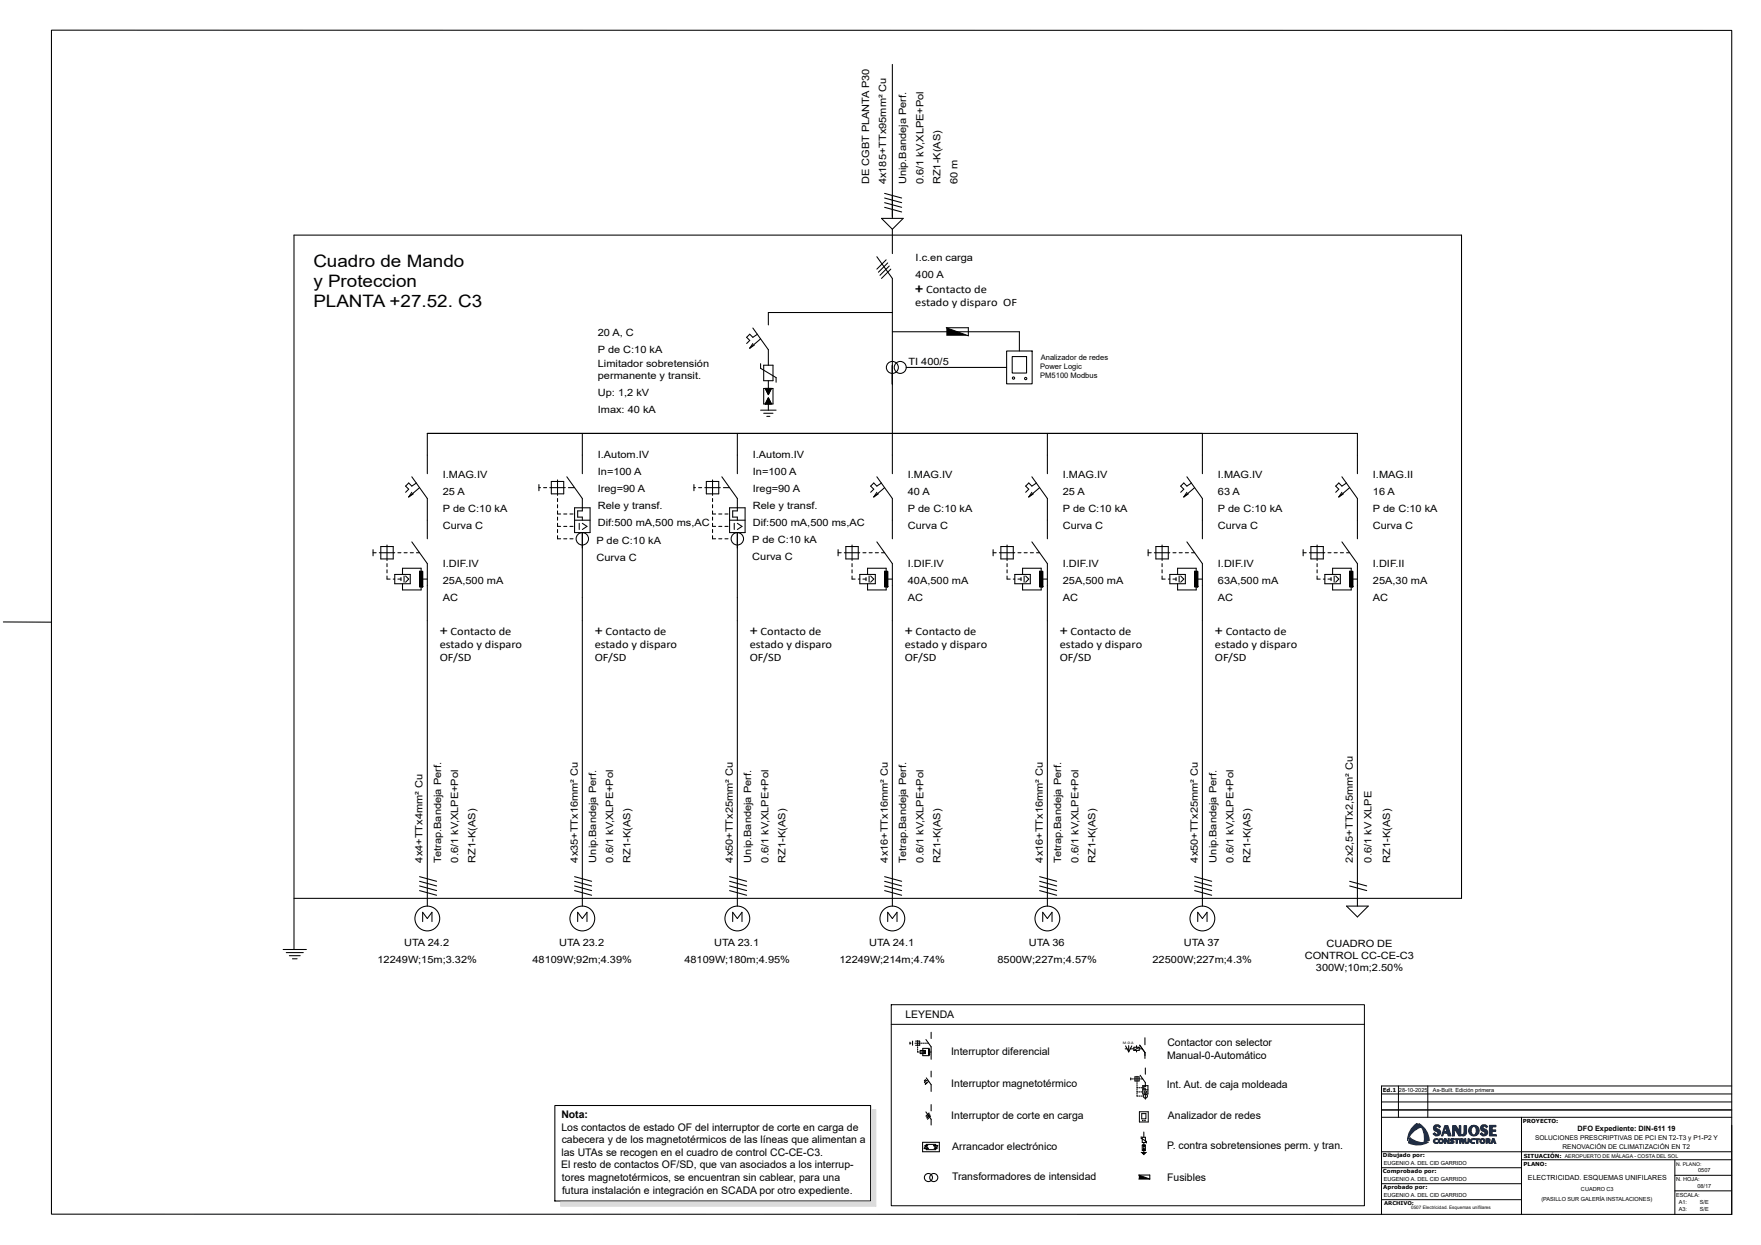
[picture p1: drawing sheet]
<svg xmlns="http://www.w3.org/2000/svg" width="420mm" height="297mm" viewBox="0 0 420 297" stroke-linecap="round" stroke-linejoin="round" font-family="sans-serif">
<!-- layer: LINEAS -->
<g fill="none" stroke="#000" stroke-width=".25">
<path d="M212.8 15.4v36.7M211 48.3l4 1.2M211 47.2l4 1.1M211 49.5l4 1.1M211 46.1l4 1.1M212.8 54.7v5.8M212.8 66.4v46.6M212.8 74.6h-29.5v2.9M225.7 78.2h5.2v1.9zM216.1 87.7h24M101.9 113v-9.6h221.8v9.6M101.9 118.9v9.6"/>
<path d="M138.9 103.4v9.6M175.9 103.4v9.6M212.8 118.9v9.6M249.8 103.4v9.6M249.8 118.9v9.6M286.8 103.4v9.6M286.8 118.9v9.6M323.7 118.9v9.6M101.9 134.4v81.8M138.9 127.1v89.1M175.9 127.1v89.1M212.8 134.4v81.8"/>
<path d="M249.8 134.4v81.8M286.8 134.4v81.8M323.7 134.4v81.8M100.1 211.3l4 1.2M100.1 210.2l4 1.1M100.1 212.5l4 1.1M100.1 209.1l4 1.1M137 211.3l4.1 1.2M137 210.2l4.1 1.1M137 212.5l4.1 1.1M137 209.1l4.1 1.1M174 211.3l4.1 1.2"/>
<path d="M174 210.2l4.1 1.1M174 212.5l4.1 1.1M174 209.1l4.1 1.1M211 211.3l4 1.2M211 210.2l4 1.1M211 212.5l4 1.1M211 209.1l4 1.1M248 211.3l4 1.2M248 210.2l4 1.1M248 212.5l4 1.1M248 209.1l4 1.1M284.9 211.3l4.1 1.2"/>
<path d="M284.9 210.2l4.1 1.1M284.9 212.5l4.1 1.1M284.9 209.1l4.1 1.1M321.2 216.2h5.1l-2.6 2.5zM321.9 211.3l4.1 1.2M321.9 210.2l4.1 1.1"/>
<circle cx="212.8" cy="87.7" r="1.43"/>
<circle cx="214.7" cy="87.7" r="1.43"/>
</g>
<!-- layer: SIMBOLOS -->
<g fill="none" stroke="#000" stroke-width=".25">
<path d="M210.2 52.1h5.2l-2.6 2.6zM179.6 78.3l3.7 5.1v3.7M180.7 79.7l-1.1 .8-.8-.8-.7 .8 .7 .7-.7 .7M209.1 61.2l3.7 5.2M211.3 62l-2.2 2.2M211.7 62.7l-2.2 2.2M212.1 63.5l-2.2 2.2M212.5 64.2l-2.3 2.2M179.6 81.9l-.8 1.2M179.9 82.3l-1.1 .8M181.4 80.8l-2.6 2.3M181.4 86.8v1.1l3.7 2.2v1.1"/>
<path d="M181.4 97.8h3.7M182.1 87.1h2.3v3.7h-2.3zM182.1 92.7h2.3v3.7h-2.3zM182.1 98.6h2.3M182.5 92.7h1.5l-.7 1.4zM182.9 99.3h.7M183.3 94.9l.7 1.5h-1.5zM183.3 90.8v1.9M183.3 96.4v1.4M98.2 117.4l-.7 1.2M98.2 113.7l3.7 5.2M98.6 117.8l-1.1 .8"/>
<path d="M99.3 115.2l-1.1 .8-.7-.8-.8 .8 .8 .7-.8 .7M100.1 116.3l-2.6 2.3M128.5 116.3h.4M128.5 115.6v1.5M129.6 116.3h.8M131.1 116.3h3.7M131.5 114.9h2.9v2.9h-2.9zM133 114.5v3.7M133 118.9v.8M135.2 113.7l3.7 5.2v3h-1.1v1.5h1.1v.7M135.6 116.3h1.4M165.5 116.3h.4"/>
<path d="M165.5 115.6v1.5M166.6 116.3h.8M168.1 116.3h3.7M168.5 114.9h2.9v2.9h-2.9zM169.9 114.5v3.7M169.9 118.9v.8M172.2 113.7l3.7 5.2v3h-1.2v1.5h1.2v.7M172.5 116.3h1.5M209.1 117.4l-.7 1.2M209.1 113.7l3.7 5.2M209.5 117.8l-1.1 .8M210.2 115.2l-1.1 .8-.7-.8-.7 .8 .7 .7-.7 .7"/>
<path d="M211 116.3l-2.6 2.3M246.1 117.4l-.7 1.2M246.1 113.7l3.7 5.2M246.5 117.8l-1.1 .8M247.2 115.2l-1.1 .8-.7-.8-.8 .8 .8 .7-.8 .7M248 116.3l-2.6 2.3M283.1 117.4l-.8 1.2M283.1 113.7l3.7 5.2M283.4 117.8l-1.1 .8M284.2 115.2l-1.1 .8-.8-.8-.7 .8 .7 .7-.7 .7M284.9 116.3l-2.6 2.3M320 117.4l-.7 1.2"/>
<path d="M320 113.7l3.7 5.2M320.4 117.8l-1.1 .8M321.2 115.2l-1.2 .8-.7-.8-.7 .8 .7 .7-.7 .7M321.9 116.3l-2.6 2.3M89 131.9h.7M89 131.1v1.5M90.5 131.9h3.6M90.8 130.4h3v2.9h-3zM92.3 130v3.7M92.3 134.4v.8M92.3 135.9v.8M92.3 137.4v.7h.7"/>
<path d="M93.8 138.1h.3M94.1 137h3.7v2.3h-3.7zM94.9 131.9h.7M94.9 138.1h.7M95.6 137.8v.7M96 139.3v1.4h4.4v-.7M96.4 131.9h.7M96.4 137.4v1.5M96.7 137.4l.8 .7-.8 .8M97.8 131.9h.8M98.2 129.3l3.7 5.1M99.3 131.9h.8"/>
<path d="M100.1 136.3h.7v3.7zM100.1 136.3l.7 3.7h-.7zM100.4 136.3v-.7h-4.4v1.4M100.8 138.1h1.1M133 120.4v.7M133 121.9v.7h.7M133 123.4v.7M133 124.8v.8h.7M133 126.3v.8M133 127.8v.7h.7M134.4 125.6h.8M134.4 122.6h.8"/>
<path d="M134.4 128.5h.8M135.9 125.6h.8M135.9 122.6h.8M135.9 128.5h.8M137 121.1h3.7v6h-3.7zM137 124.1h3.7M138.1 124.8v1.5M138.9 124.8l1.1 .8-1.1 .7M169.9 124.8v.8h.8M169.9 121.9v.7h.8M169.9 127.8v.7h.8M169.9 120.4v.7"/>
<path d="M169.9 123.4v.7M169.9 126.3v.8M171.4 125.6h.8M171.4 122.6h.8M171.4 128.5h.8M172.9 125.6h.7M172.9 122.6h.7M172.9 128.5h.7M174 121.1h3.7v6h-3.7zM174 124.1h3.7M175.1 124.8v1.5M175.9 124.8l1.1 .8-1.1 .7"/>
<path d="M199.9 131.9h.7M199.9 131.1v1.5M201.4 131.9h3.7M201.7 130.4h3v2.9h-3zM203.2 137.4v.7h.8M203.2 130v3.7M203.2 134.4v.8M203.2 135.9v.8M204.7 138.1h.4M205.1 137h3.7v2.3h-3.7zM205.8 131.9h.7M205.8 138.1h.7"/>
<path d="M206.5 137.8v.7M206.9 139.3v1.4h4.4v-.7M207.3 131.9h.7M207.3 137.4v1.5M207.7 137.4l.7 .7-.7 .8M208.8 131.9h.7M209.1 129.3l3.7 5.1M210.2 131.9h.8M211 136.3h.7v3.7zM211 136.3l.7 3.7h-.7zM211.3 136.3v-.7h-4.4v1.4M211.7 138.1h1.1"/>
<path d="M236.9 131.9h.7M236.9 131.1v1.5M238.3 131.9h3.7M238.7 130.4h3v2.9h-3zM240.2 137.4v.7h.7M240.2 130v3.7M240.2 134.4v.8M240.2 135.9v.8M241.7 138.1h.3M242 137h3.7v2.3h-3.7zM242.8 131.9h.7M242.8 138.1h.7"/>
<path d="M243.5 137.8v.7M243.9 139.3v1.4h4.4v-.7M244.3 131.9h.7M244.3 137.4v1.5M244.6 137.4l.8 .7-.8 .8M245.7 131.9h.8M246.1 129.3l3.7 5.1M247.2 131.9h.8M248 136.3h.7v3.7zM248 136.3l.7 3.7h-.7zM248.3 136.3v-.7h-4.4v1.4M248.7 138.1h1.1"/>
<path d="M273.8 131.9h.8M273.8 131.1v1.5M275.3 131.9h3.7M275.7 130.4h2.9v2.9h-2.9zM277.2 137.4v.7h.7M277.2 130v3.7M277.2 134.4v.8M277.2 135.9v.8M278.6 138.1h.4M279 137h3.7v2.3h-3.7zM279.7 131.9h.8M279.7 138.1h.8"/>
<path d="M280.5 137.8v.7M280.9 139.3v1.4h4.4v-.7M281.2 131.9h.8M281.2 137.4v1.5M281.6 137.4l.7 .7-.7 .8M282.7 131.9h.7M283.1 129.3l3.7 5.1M284.2 131.9h.7M284.9 136.3h.8v3.7zM284.9 136.3l.8 3.7h-.8zM285.3 136.3v-.7h-4.4v1.4M285.7 138.1h1.1"/>
<path d="M310.8 131.9h.7M310.8 131.1v1.5M312.3 131.9h3.7M312.7 130.4h2.9v2.9h-2.9zM314.1 137.4v.7h.8M314.1 130v3.7M314.1 134.4v.8M314.1 135.9v.8M315.6 138.1h.4M316 137h3.7v2.3h-3.7zM316.7 131.9h.8M316.7 138.1h.8"/>
<path d="M317.5 137.8v.7M317.8 139.3v1.4h4.5v-.7M318.2 131.9h.7M318.2 137.4v1.5M318.6 137.4l.7 .7-.7 .8M319.7 131.9h.7M320 129.3l3.7 5.1M321.2 131.9h.7M321.9 136.3h.7v3.7zM321.9 136.3l.7 3.7h-.7zM322.3 136.3v-.7h-4.5v1.4M322.6 138.1h1.1"/>
<path d="M100.8 219.9v-2.3l1.1 1.5 1.1-1.5v2.3M137.8 219.9v-2.3l1.1 1.5 1.1-1.5v2.3M174.7 219.9v-2.3l1.2 1.5 1.1-1.5v2.3M211.7 219.9v-2.3l1.1 1.5 1.1-1.5v2.3M248.7 219.9v-2.3l1.1 1.5 1.1-1.5v2.3M285.7 219.9v-2.3l1.1 1.5 1.1-1.5v2.3"/>
<circle cx="138.9" cy="128.5" r="1.48"/>
<circle cx="175.9" cy="128.5" r="1.48"/>
<circle cx="101.9" cy="219.1" r="2.96"/>
<circle cx="138.9" cy="219.1" r="2.96"/>
<circle cx="175.9" cy="219.1" r="2.96"/>
<circle cx="212.8" cy="219.1" r="2.96"/>
<circle cx="249.8" cy="219.1" r="2.96"/>
<circle cx="286.8" cy="219.1" r="2.96"/>
</g>
<path d="M182.5 92.7h1.5l-.7 1.4zM183.3 94.9l.7 1.5h-1.5zM100.1 136.3h.7v3.7zM100.1 136.3l.7 3.7h-.7zM211 136.3h.7v3.7zM211 136.3l.7 3.7h-.7zM248 136.3h.7v3.7zM248 136.3l.7 3.7h-.7zM284.9 136.3h.8v3.7zM284.9 136.3l.8 3.7h-.8zM321.9 136.3h.7v3.7zM321.9 136.3l.7 3.7h-.7z" fill="none" stroke="#000" stroke-width=".24"/>
<path d="M182.5 92.7h1.5l-.7 1.4zM183.3 94.9l.7 1.5h-1.5zM100.1 136.3h.7v3.7zM100.1 136.3l.7 3.7h-.7zM211 136.3h.7v3.7zM211 136.3l.7 3.7h-.7zM248 136.3h.7v3.7zM248 136.3l.7 3.7h-.7zM284.9 136.3h.8v3.7zM284.9 136.3l.8 3.7h-.8zM321.9 136.3h.7v3.7zM321.9 136.3l.7 3.7h-.7z" fill="#000"/>
<!-- layer: RECUADRO -->
<path d="M70.1 214.3h278.5v-158.2h-278.5v170.4M67.5 226.5h5.6M68.3 227.2h4M69 228h2.6M69.7 228.7h1.2" fill="none" stroke="#000" stroke-width=".25"/>
<!-- layer: 0 -->
<g fill="none" stroke="#000" stroke-width=".25">
<path d="M212.8 79.1h30.3v4.6M240.1 83.7h6.1v7.9h-6.1zM241.4 85.1h3.4v3.9h-3.4z"/>
<circle cx="241.7" cy="90.2" r=".27"/>
<circle cx="244.6" cy="90.3" r=".27"/>
</g>
<!-- layer: LINEAS -->
<path d="M225.7 78.2l5.2 1.9h-5.2z" fill="#000"/>
<!-- layer: Cajetin -->
<path d="M12.3 7.2l400.7 .1v282.4l-400.7-.1z" fill="none" stroke="#000" stroke-width=".25"/>
<g fill="none" stroke="#000" stroke-width=".24">
<path d="M333.5 259.1v7.4M340.5 259.1v7.4M413 259.1h-83.5v30.6M329.5 274.8h83.5M329.5 264.8h83.5M329.5 262.9h83.5M329.5 278.6h33.4M329.5 266.5h83.5M362.9 276.7h50.1M362.9 266.5v23.2M399.5 276.7v13M413 268.4v21.3"/>
<path d="M329.5 286.2h33.4M399.5 280.4h13.5M399.5 284.1h13.5"/>
</g>
<path d="M337.2 268.6a5 5 0 0 0-1.5 3.5 5.2 5.2 0 0 1 3.1-3.2l-.3-.5a.6 .6 0 0 0-.6-.3 .6 .6 0 0 0-.5 .3zM338.5 268.1a5.2 5.2 0 0 1 1.2 4.2h.5a.6 .6 0 0 0 .6-.3 .6 .6 0 0 0 0-.7 5 5 0 0 0-2.3-3.2zM336.3 271.4l-.2 .5a.6 .6 0 0 0-.1 .7 .6 .6 0 0 0 .6 .3 5 5 0 0 0 4-.4 5.2 5.2 0 0 1-4.3-1.1z" fill-rule="evenodd" fill="#082f6d"/>
<path d="M336.3 271.4l1.7 1 1.3 .2 1.3-.1a5 5 0 0 1-4.6 .1zM337.4 268.4l.5-.4 .9 .9-1.2 .6-.9 .9-1 1.7a5 5 0 0 1 1.7-3.7zM338.5 268.1a5 5 0 0 1 2.4 3.9l-1.2 .3-.1-1.9-.4-1.2z" fill="none" stroke="#082f6d" stroke-width=".25"/>
<path d="M342.1 268.5a1.01 1.01 0 0 1 1.5 .3l-.3 .2a.38 .38 0 0 0-.5-.4 .38 .38 0 0 0-.2 .6 1.06 1.06 0 0 1 1 1.2 .98 .98 0 0 1-.9 .6 .98 .98 0 0 1-.9-.5l.4-.3a.4 .4 0 0 0 .4 .4 .4 .4 0 0 0 .3-.4v-.1a1.1 1.1 0 0 1-1-1.2z" fill-rule="evenodd" fill="#082f6d"/>
<path d="M342.2 268.5l.8-.2 .6 .5-.3 .2-.3-.3h-.4a.51 .51 0 0 0 .1 .6 .51 .51 0 0 0 .5 .2 .89 .89 0 0 1 0 1.4 .89 .89 0 0 1-1.4-.4l.4-.3 .2 .3h.5a.69 .69 0 0 0-.8-.8l-.2-.6z" fill="none" stroke="#082f6d" stroke-width=".25"/>
<path d="M344.6 269.1l.4 .8h-.6zM344.6 268.5l-.8 2.5h.3l.2-.7h.9l.2 .7h.7l-.8-2.5z" fill-rule="evenodd" fill="#082f6d"/>
<path d="M344.6 268.5h.7l.8 2.5h-.7l-.2-.7h-.9l-.2 .7h-.3zM344.6 269.1l.4 .8h-.6z" fill="none" stroke="#082f6d" stroke-width=".25"/>
<path d="M346.4 268.5h.8l.9 1.3-.1-1.3h.4v2.5h-.4l-1.2-1.8 .1 1.8h-.5z" fill-rule="evenodd" fill="#082f6d"/>
<path d="M346.4 268.5h.8l.9 1.3-.1-1.3h.4v2.5h-.4l-1.2-1.8 .1 1.8h-.5z" fill="none" stroke="#082f6d" stroke-width=".25"/>
<path d="M353.3 268.5a1.01 1.01 0 0 1 1.5 .3l-.3 .2a.38 .38 0 0 0-.4-.4 .38 .38 0 0 0-.3 .6 1.06 1.06 0 0 1 1 1.2 .98 .98 0 0 1-.9 .6 .98 .98 0 0 1-.9-.5l.4-.3a.4 .4 0 0 0 .4 .4 .4 .4 0 0 0 .4-.4l-.1-.1a1.1 1.1 0 0 1-1-1.2z" fill-rule="evenodd" fill="#082f6d"/>
<path d="M353.4 268.5l.8-.2 .6 .5-.3 .2-.3-.3h-.4a.51 .51 0 0 0 .1 .6 .51 .51 0 0 0 .5 .2 .89 .89 0 0 1 0 1.4 .89 .89 0 0 1-1.4-.4l.4-.3 .3 .3h.4a.69 .69 0 0 0-.7-.8l-.3-.6z" fill="none" stroke="#082f6d" stroke-width=".25"/>
<path d="M355.2 268.5h1.6v.3h-.9v.7h.8v.4h-.8v.7h1v.4h-1.7z" fill-rule="evenodd" fill="#082f6d"/>
<path d="M355.2 268.5h1.6v.3h-.9v.7h.8v.4h-.8v.7h1v.4h-1.7z" fill="none" stroke="#082f6d" stroke-width=".25"/>
<path d="M350.3 269.7a1.27 1.27 0 0 1 2.5 0 1.27 1.27 0 0 1-2.5 0zM351.2 268.8a1.09 1.09 0 0 0 .5 1.9 1.18 1.18 0 0 0-.3-2z" fill-rule="evenodd" fill="#082f6d"/>
<g fill="none" stroke="#082f6d" stroke-width=".25">
<path d="M351.2 268.8l.1-.1a1 1 0 0 1 .6 1.7 .58 .58 0 0 1-.7 .3 .58 .58 0 0 1-.3-.7v-.6z"/>
<circle cx="351.5" cy="269.7" r="1.27"/>
</g>
<path d="M352.9 272.2a.65 .65 0 0 0 1.3 0 .65 .65 0 0 0-1.3 0zM353.2 272.2a.4 .4 0 0 0 .8 0 .4 .4 0 0 0-.8 0zM351.8 271.6v.3h.4v.9h.3v-.9h.4v-.3zM350.8 271.8l.6-.2 .3 .1-.1 .2a.43 .43 0 0 0-.5 0 .43 .43 0 0 0 0 .6 .43 .43 0 0 0 .5 0l.1 .2a.64 .64 0 0 1-.8 0 .64 .64 0 0 1-.1-.9zM349.3 271.6h.3v.8l.3 .2 .2-.2v-.8h.3v.7a.57 .57 0 0 1-.5 .5 .57 .57 0 0 1-.6-.5zM346.9 271.6v.3h.4v.9h.3v-.9h.4v-.3zM345.9 271.8v.3l.6 .3-.6 .1a.34 .34 0 0 0 .3 .3 .34 .34 0 0 0 .3-.1 .39 .39 0 0 0 .3-.5 .39 .39 0 0 0-.6-.2l.1-.1h.4l.1-.2zM343 272.2a.65 .65 0 0 0 1.3 0 .65 .65 0 0 0-1.3 0zM343.3 272.2a.4 .4 0 0 0 .8 0 .4 .4 0 0 0-.8 0zM342 271.8l.6-.2 .3 .1v.2a.43 .43 0 0 0-.6 0 .43 .43 0 0 0 0 .6 .43 .43 0 0 0 .6 0v.2a.64 .64 0 0 1-.8 0 .64 .64 0 0 1-.1-.9zM354.7 271.8l.1 .4a.22 .22 0 0 0 .3-.1 .22 .22 0 0 0-.1-.3 .22 .22 0 0 0-.3 0zM354.4 271.7v1.1h.3l.1-.5 .3 .5h.4l-.4-.6 .3-.1-.1-.3zM348.4 271.8l.1 .4a.22 .22 0 0 0 .3-.1 .22 .22 0 0 0-.1-.3 .22 .22 0 0 0-.3 0zM348.1 271.7v1.1h.3l.1-.5 .3 .5h.3l-.3-.6 .3-.1-.1-.3zM344.5 271.6h.4l.5 .8v-.8h.2v1.2h-.3l-.5-.9v.9h-.3z" fill-rule="evenodd" fill="#082f6d"/>
<g fill="none" stroke="#082f6d" stroke-width=".25">
<path d="M342 271.9l.7-.3 .2 .1v.2a.42 .42 0 0 0-.6 0 .42 .42 0 0 0 0 .6 .42 .42 0 0 0 .6 0v.2l-.5 .1a.56 .56 0 0 1-.4-.9zM344.5 271.6h.4l.5 .8v-.8h.2v1.2h-.3l-.5-.9v.9h-.3zM346.3 272a.43 .43 0 0 1 .5 .6 .43 .43 0 0 1-.7 .2l-.2-.1v-.2l.5 .1M346.3 271.8l.4 .1 .1-.2a.5 .5 0 0 0-.6-.1 .5 .5 0 0 0-.3 .5l.5 .2M346.9 271.6h1.1v.3h-.4v.9h-.3v-.9h-.4zM348.1 271.7a.62 .62 0 0 1 1 .3l-.3 .2 .3 .6h-.3l-.3-.5-.1 .5h-.3zM348.4 271.8h.3a.21 .21 0 0 1 0 .3 .21 .21 0 0 1-.3 .1zM349.3 271.6h.3v.8l.3 .2 .2-.2v-.8h.3v.7a.57 .57 0 0 1-.5 .5 .57 .57 0 0 1-.6-.5zM350.7 271.9l.8-.3 .2 .1-.1 .2a.42 .42 0 0 0-.5 0 .42 .42 0 0 0 0 .6 .42 .42 0 0 0 .5 0l.1 .2-.5 .1a.56 .56 0 0 1-.5-.9zM351.8 271.6h1.1v.3h-.4v.9h-.3v-.9h-.4zM354.4 271.7a.62 .62 0 0 1 1 .3l-.3 .2 .4 .6h-.4l-.3-.5-.1 .5h-.3zM354.7 271.8h.3a.21 .21 0 0 1 0 .3 .21 .21 0 0 1-.3 .1z"/>
<circle cx="343.6" cy="272.2" r=".61"/>
<circle cx="343.7" cy="272.2" r=".37"/>
<circle cx="353.5" cy="272.2" r=".61"/>
<circle cx="353.6" cy="272.2" r=".37"/>
</g>
<path d="M346.3 271.8v.2M346.4 272.3v.3" fill="none" stroke="#082f6d" stroke-width=".24"/>
<path d="M356 271.6l-.4 1.2h.3l.1-.3h.4l.1 .3h.3l-.4-1.2zM356.2 271.8l.1 .5h-.3z" fill-rule="evenodd" fill="#082f6d"/>
<path d="M356 271.6h.4l.4 1.2h-.3l-.1-.3h-.4l-.1 .3h-.3zM356.2 271.8l.1 .5h-.3z" fill="none" stroke="#082f6d" stroke-width=".25"/>
<path d="M349.2 268.5h.6v1.7a.85 .85 0 0 1-1.2 .7v-.3h.4l.2-.3z" fill-rule="evenodd" fill="#082f6d"/>
<path d="M349.2 268.5h.6v1.7a.85 .85 0 0 1-1.2 .7v-.3h.4l.1-.2z" fill="none" stroke="#082f6d" stroke-width=".25"/>
<!-- layer: 0 -->
<path d="M.8 148.4h11.5" fill="none" stroke="#000" stroke-width=".25"/>
<!-- layer: Cajetin -->
<path d="M329.5 261h83.5M329.5 282.4h33.4" fill="none" stroke="#000" stroke-width=".24"/>
<!-- layer: TEXTO -->
<path d="M132.3 263.7h75.3v22.8h-75.3z" fill="none" stroke="#000" stroke-width=".25"/>
<path d="M207.9 264.7h1v23.1l-1-1z" fill="none" stroke="#dbdbdb" stroke-width=".24"/>
<path d="M207.9 264.7h1v23.1l-1-1z" fill="#dbdbdb"/>
<path d="M133.7 286.8h74.2l1 1h-75.2z" fill="none" stroke="#dbdbdb" stroke-width=".24"/>
<path d="M133.7 286.8h74.2l1 1h-75.2z" fill="#dbdbdb"/>
<!-- layer: RF-IE-DIBUJO SIMBOLOS -->
<g fill="none" stroke="#000" stroke-width=".24">
<path d="M271.7 265.2h2.2v2.5h-2.2zM272.3 265.7h1v1.2h-1z"/>
<circle cx="272.6" cy="267.3" r=".08"/>
<circle cx="273.1" cy="267.3" r=".08"/>
</g>
<!-- layer: RF-IE-TEXTO -->
<path d="M212.6 239.7h112.8v47.9h-112.8zM212.6 244.4h112.8" fill="none" stroke="#000" stroke-width=".24"/>
<!-- layer: SIMBOLOS -->
<g fill="none" stroke="#000" stroke-width=".25">
<path d="M217 248.9h.3M217 248.6v.5M217.6 248.4v1M218.2 248.9h1.3M218.4 248.4h.9v1h-.9M218.9 248.2v1.3M218.9 249.7v.3M218.9 250.2v.3M218.9 250.7v.3h.2M219.3 251h.2M219.5 250.6h1.2v.7h-1.2zM219.7 248.9h.3"/>
<path d="M219.7 251h.3M220 250.8v.3M220.1 251.3v.5h1.5v-.2M220.2 248.9h.3M220.2 250.7v.5M220.3 250.7l.3 .3-.3 .2M220.7 248.9h.3M220.8 248l1.3 1.7M220.9 258.3l-.2 .3M220.9 257.1l1.2 1.7M221 258.4l-.3 .2M221.2 248.9h.3"/>
<path d="M221.3 257.6l-.4 .2-.2-.2-.2 .2 .2 .3-.2 .2M221.5 250.3h.2v1.3zM221.5 250.3l.2 1.3h-.2zM221.5 257.9l-.8 .7M221.6 250.3v-.2h-1.5v.5M221.7 251h.4M269.7 257.4h.1M269.7 257.1v.5M270.1 257.4h.2M270.6 257.4h1.2M270.7 256.9h1v1h-1zM271.1 249.5v.3"/>
<path d="M271.1 250.6v.4M271.2 256.8v1.2M271.2 258.2v.3M271.2 258.7v.3M271.2 259.2v.3h.2M271.2 259.7v.3M271.7 259.5h.2M271.7 249.8h-1.3v.8M271.7 249.8v.8h-1.3M271.7 249.8l-1.3 .8M271.7 250.2h.7M271.8 249.3l1.3 1.8"/>
<path d="M271.9 256.5l1.3 1.7v1h-.4v.5h.4v.3M272 257.4h.5M272.2 259.5h.2M272.5 259h1.3v2h-1.3zM272.5 260h1.3M220.8 265.3l1.3 1.7v1.4M221.6 265.5l-.8 .8M221.7 265.8l-.7 .7M221.8 266l-.7 .8M222 266.3l-.8 .7M271.2 260.2v.3h.2M271.2 260.7v.3"/>
<path d="M271.2 261.2v.3h.2M271.7 260.5h.2M271.7 261.5h.2M272.2 260.5h.2M272.2 261.5h.2M272.2 271.2v.3l1.2 .8v.4M272.2 274.9h1.2M272.4 271.3h.8v1.2h-.8zM272.4 273.2h.8v1.2h-.8zM272.4 275.2h.8M272.6 273.2h.5l-.3 .5zM272.7 275.4h.2"/>
<path d="M272.8 273.9l.3 .5h-.5zM272.8 270v1.3M272.8 272.5v.7M272.8 274.4v.5M272.9 260.2v.5M273.2 260.2l.3 .3-.3 .2"/>
<circle cx="273.2" cy="261.5" r=".5"/>
</g>
<!-- layer: LINEAS -->
<g fill="none" stroke="#000" stroke-width=".25">
<path d="M222.1 246.3v1.4M222.1 249.7v3M222.1 255.5v1.4M222.1 258.8v1.6M273.1 251.1v1.4M273.2 254.8v1.5M220 272.5h4v2.3h-4zM220.4 273.6h.3M220.5 273.3h.8M220.9 273h2.3v1.3h-2.3zM220.9 273.3l.5 .7h-1zM222.1 263.5v1.5"/>
<path d="M222.7 273.3h1l-.5 .7zM222.8 274h.7M223.4 273.6h.3M273.2 261v1.2M271.6 281.3h2.6M271.6 280.3h2.6v1z"/>
<circle cx="221.4" cy="280.9" r=".97"/>
<circle cx="222.7" cy="280.9" r=".97"/>
</g>
<!-- layer: SIMBOLOS -->
<path d="M221.5 250.3h.2v1.3zM221.5 250.3l.2 1.3h-.2zM272.6 273.2h.5l-.3 .5zM272.8 273.9l.3 .5h-.5z" fill="none" stroke="#000" stroke-width=".24"/>
<path d="M221.5 250.3h.2v1.3zM221.5 250.3l.2 1.3h-.2zM272.6 273.2h.5l-.3 .5zM272.8 273.9l.3 .5h-.5z" fill="#000"/>
<!-- layer: 0 -->
<path d="M268.4 250.2h.4M268.5 249.5l.7 1.4M269.2 249.4v1.5M269.6 250.2h.8M269.9 249.5l-.7 1.4M273.1 247.6v1.6" fill="none" stroke="#000" stroke-width=".25"/>
<!-- layer: LINEAS -->
<path d="M271.6 280.3l2.6 1h-2.6z" fill="#000"/>
<g font-size="4.1">
<text x="74.7" y="63.7">Cuadro de Mando</text>
<text x="74.7" y="68.5">y Proteccion</text>
<text x="74.7" y="73.3">PLANTA +27.52. C3</text>
</g>
<g font-size="3.5">
<text x="218.3" y="69.9">+</text>
<text x="104.9" y="151.4">+</text>
<text x="141.9" y="151.4">+</text>
<text x="178.8" y="151.4">+</text>
<text x="215.8" y="151.4">+</text>
<text x="252.8" y="151.4">+</text>
<text x="289.7" y="151.4">+</text>
</g>
<g font-size="2.7">
<text x="220.9" y="69.9">Contacto de</text>
<text x="218.3" y="73.1">estado y disparo OF</text>
<text x="104.9" y="154.5">estado y disparo</text>
<text x="107.5" y="151.4">Contacto de</text>
<text x="141.9" y="154.5">estado y disparo</text>
<text x="144.4" y="151.4">Contacto de</text>
<text x="178.8" y="154.5">estado y disparo</text>
<text x="181.4" y="151.4">Contacto de</text>
<text x="215.8" y="154.5">estado y disparo</text>
<text x="218.4" y="151.4">Contacto de</text>
<text x="252.8" y="154.5">estado y disparo</text>
<text x="255.4" y="151.4">Contacto de</text>
<text x="289.7" y="154.5">estado y disparo</text>
<text x="292.3" y="151.4">Contacto de</text>
<text x="104.9" y="157.6">OF/SD</text>
<text x="141.8" y="157.6">OF/SD</text>
<text x="178.8" y="157.6">OF/SD</text>
<text x="215.8" y="157.6">OF/SD</text>
<text x="252.8" y="157.6">OF/SD</text>
<text x="289.7" y="157.6">OF/SD</text>
</g>
<g font-size="2.5">
<text x="215.9" y="242.9">LEYENDA</text>
<text x="226.8" y="251.6">Interruptor diferencial</text>
<text x="278.4" y="249.6">Contactor con selector</text>
<text x="278.4" y="252.6">Manual-0-Automático</text>
<text x="226.9" y="259.3">Interruptor magnetotérmico</text>
<text x="278.3" y="259.5">Int. Aut. de caja moldeada</text>
<text x="133.9" y="266.7">Nota:</text>
<text x="133.9" y="269.7">Los contactos de estado OF del interruptor de corte en carga de</text>
<text x="226.9" y="267">Interruptor de corte en carga</text>
<text x="278.5" y="267">Analizador de redes</text>
<text x="133.9" y="275.7">las UTAs se recogen en el cuadro de control CC-CE-C3.</text>
<text x="134" y="272.7">cabecera y de los magnetotérmicos de las líneas que alimentan a</text>
<text x="227.1" y="274.3">Arrancador electrónico</text>
<text x="278.4" y="274.1">P. contra sobretensiones perm. y tran.</text>
<text x="133.9" y="278.7">El resto de contactos OF/SD, que van asociados a los interrup-</text>
<text x="134" y="281.7">tores magnetotérmicos, se encuentran sin cablear, para una</text>
<text x="227.1" y="281.5">Transformadores de intensidad</text>
<text x="278.4" y="281.7">Fusibles</text>
<text x="134" y="284.7">futura instalación e integración en SCADA por otro expediente.</text>
</g>
<g font-size="2.4">
<text x="207.3" y="44" transform="rotate(-90 207.3 44)">DE CGBT PLANTA P30</text>
<text x="211.3" y="44" transform="rotate(-90 211.3 44)">4x185+TTx95mm² Cu</text>
<text x="216.2" y="44" transform="rotate(-90 216.2 44)">Unip.Bandeja Perf.</text>
<text x="220.2" y="44" transform="rotate(-90 220.2 44)">0.6/1 kV,XLPE+Pol</text>
<text x="224.3" y="44" transform="rotate(-90 224.3 44)">RZ1-K(AS)</text>
<text x="228.4" y="44" transform="rotate(-90 228.4 44)">60 m</text>
<text x="218.4" y="62.4">I.c.en carga</text>
<text x="218.4" y="66.4">400 A</text>
<text x="142.6" y="80.1">20 A, C</text>
<text x="142.6" y="84.2">P de C:10 kA</text>
<text x="142.6" y="87.6">Limitador sobretensión</text>
<text x="216.7" y="87">TI 400/5</text>
<text x="142.6" y="90.5">permanente y transit.</text>
<text x="142.6" y="94.5">Up: 1,2 kV</text>
<text x="142.6" y="98.6">Imax: 40 kA</text>
<text x="142.6" y="109.3">I.Autom.IV</text>
<text x="142.6" y="113.4">In=100 A</text>
<text x="179.6" y="109.3">I.Autom.IV</text>
<text x="179.6" y="113.4">In=100 A</text>
<text x="105.6" y="114.1">I.MAG.IV</text>
<text x="105.6" y="118.2">25 A</text>
<text x="142.6" y="117.4">Ireg=90 A</text>
<text x="179.6" y="117.4">Ireg=90 A</text>
<text x="216.5" y="114.1">I.MAG.IV</text>
<text x="216.5" y="118.2">40 A</text>
<text x="253.5" y="114.1">I.MAG.IV</text>
<text x="253.5" y="118.2">25 A</text>
<text x="290.5" y="114.1">I.MAG.IV</text>
<text x="290.5" y="118.2">63 A</text>
<text x="327.4" y="114.1">I.MAG.II</text>
<text x="327.4" y="118.2">16 A</text>
<text x="105.6" y="122.2">P de C:10 kA</text>
<text x="142.6" y="121.5">Rele y transf.</text>
<text x="142.6" y="125.6">Dif:500 mA,500 ms,AC</text>
<text x="179.6" y="121.5">Rele y transf.</text>
<text x="179.6" y="125.6">Dif:500 mA,500 ms,AC</text>
<text x="216.5" y="122.2">P de C:10 kA</text>
<text x="253.5" y="122.2">P de C:10 kA</text>
<text x="290.5" y="122.2">P de C:10 kA</text>
<text x="327.4" y="122.2">P de C:10 kA</text>
<text x="105.6" y="126.3">Curva C</text>
<text x="142.3" y="129.7">P de C:10 kA</text>
<text x="179.4" y="129.5">P de C:10 kA</text>
<text x="216.5" y="126.3">Curva C</text>
<text x="253.5" y="126.3">Curva C</text>
<text x="290.5" y="126.3">Curva C</text>
<text x="327.4" y="126.3">Curva C</text>
<text x="105.6" y="135.2">I.DIF.IV</text>
<text x="142.3" y="133.8">Curva C</text>
<text x="179.4" y="133.6">Curva C</text>
<text x="216.5" y="135.2">I.DIF.IV</text>
<text x="253.5" y="135.2">I.DIF.IV</text>
<text x="290.5" y="135.2">I.DIF.IV</text>
<text x="327.4" y="135.2">I.DIF.II</text>
<text x="105.6" y="139.3">25A,500 mA</text>
<text x="105.6" y="143.3">AC</text>
<text x="216.5" y="139.3">40A,500 mA</text>
<text x="216.5" y="143.3">AC</text>
<text x="253.5" y="139.3">25A,500 mA</text>
<text x="253.5" y="143.3">AC</text>
<text x="290.5" y="139.3">63A,500 mA</text>
<text x="290.5" y="143.3">AC</text>
<text x="327.4" y="139.3">25A,30 mA</text>
<text x="327.4" y="143.3">AC</text>
<text x="100.8" y="205.8" transform="rotate(-90 100.8 205.8)">4x4+TTx4mm² Cu</text>
<text x="105.2" y="205.8" transform="rotate(-90 105.2 205.8)">Tetrap.Bandeja Perf.</text>
<text x="109.3" y="205.8" transform="rotate(-90 109.3 205.8)">0.6/1 kV,XLPE+Pol</text>
<text x="113.4" y="205.8" transform="rotate(-90 113.4 205.8)">RZ1-K(AS)</text>
<text x="137.8" y="205.8" transform="rotate(-90 137.8 205.8)">4x35+TTx16mm² Cu</text>
<text x="142.2" y="205.8" transform="rotate(-90 142.2 205.8)">Unip.Bandeja Perf.</text>
<text x="146.3" y="205.8" transform="rotate(-90 146.3 205.8)">0.6/1 kV,XLPE+Pol</text>
<text x="150.3" y="205.8" transform="rotate(-90 150.3 205.8)">RZ1-K(AS)</text>
<text x="174.7" y="205.8" transform="rotate(-90 174.7 205.8)">4x50+TTx25mm² Cu</text>
<text x="179.2" y="205.8" transform="rotate(-90 179.2 205.8)">Unip.Bandeja Perf.</text>
<text x="183.3" y="205.8" transform="rotate(-90 183.3 205.8)">0.6/1 kV,XLPE+Pol</text>
<text x="187.3" y="205.8" transform="rotate(-90 187.3 205.8)">RZ1-K(AS)</text>
<text x="211.7" y="205.8" transform="rotate(-90 211.7 205.8)">4x16+TTx16mm² Cu</text>
<text x="216.2" y="205.8" transform="rotate(-90 216.2 205.8)">Tetrap.Bandeja Perf.</text>
<text x="220.2" y="205.8" transform="rotate(-90 220.2 205.8)">0.6/1 kV,XLPE+Pol</text>
<text x="224.3" y="205.8" transform="rotate(-90 224.3 205.8)">RZ1-K(AS)</text>
<text x="248.7" y="205.8" transform="rotate(-90 248.7 205.8)">4x16+TTx16mm² Cu</text>
<text x="253.1" y="205.8" transform="rotate(-90 253.1 205.8)">Tetrap.Bandeja Perf.</text>
<text x="257.2" y="205.8" transform="rotate(-90 257.2 205.8)">0.6/1 kV,XLPE+Pol</text>
<text x="261.3" y="205.8" transform="rotate(-90 261.3 205.8)">RZ1-K(AS)</text>
<text x="285.7" y="205.8" transform="rotate(-90 285.7 205.8)">4x50+TTx25mm² Cu</text>
<text x="290.1" y="205.8" transform="rotate(-90 290.1 205.8)">Unip.Bandeja Perf.</text>
<text x="294.2" y="205.8" transform="rotate(-90 294.2 205.8)">0.6/1 kV,XLPE+Pol</text>
<text x="298.2" y="205.8" transform="rotate(-90 298.2 205.8)">RZ1-K(AS)</text>
<text x="322.6" y="205.8" transform="rotate(-90 322.6 205.8)">2x2,5+TTx2,5mm² Cu</text>
<text x="327.1" y="205.8" transform="rotate(-90 327.1 205.8)">0.6/1 kV XLPE</text>
<text x="331.6" y="205.8" transform="rotate(-90 331.6 205.8)">RZ1-K(AS)</text>
<text x="96.4" y="225.8">UTA 24.2</text>
<text x="133.3" y="225.8">UTA 23.2</text>
<text x="170.3" y="225.8">UTA 23.1</text>
<text x="207.3" y="225.8">UTA 24.1</text>
<text x="245.4" y="225.8">UTA 36</text>
<text x="282.3" y="225.8">UTA 37</text>
<text x="316.4" y="225.8">CUADRO DE</text>
<text x="90" y="229.8">12249W;15m;3.32%</text>
<text x="127" y="229.8">48109W;92m;4.39%</text>
<text x="163.2" y="229.8">48109W;180m;4.95%</text>
<text x="200.2" y="229.8">12249W;214m;4.74%</text>
<text x="237.9" y="229.8">8500W;227m;4.57%</text>
<text x="274.9" y="229.8">22500W;227m;4.3%</text>
<text x="311.2" y="228.7">CONTROL CC-CE-C3</text>
<text x="313.8" y="231.6">300W;10m;2.50%</text>
</g>
<g font-size="1.8">
<text x="248.1" y="88">Power Logic</text>
<text x="248.2" y="85.8">Analizador de redes</text>
<text x="248.1" y="90.1">PM5100 Modbus</text>
</g>
<g font-size="1.7">
<text x="376.3" y="269.9">DFO Expediente: DIN-611 19</text>
<text x="364.4" y="281.5">ELECTRICIDAD. ESQUEMAS UNIFILARES</text>
</g>
<g font-size="1.6">
<text x="366.1" y="271.8">SOLUCIONES PRESCRIPTIVAS DE PCI EN T2-T3 y P1-P2 Y</text>
<text x="372.7" y="274">RENOVACIÓN DE CLIMATIZACIÓN EN T2</text>
</g>
<g font-size="1.3">
<text x="329.8" y="260.6">Ed.1</text>
<text x="333.6" y="260.6">28-10-2025</text>
<text x="341.8" y="260.6">As-Built. Edición primera</text>
<text x="363.2" y="268">PROYECTO:</text>
<text x="329.8" y="276.1">Dibujado por:</text>
<text x="329.8" y="279.9">Comprobado por:</text>
<text x="330" y="278">EUGENIO A. DEL CID GARRIDO</text>
<text x="330" y="281.8">EUGENIO A. DEL CID GARRIDO</text>
<text x="363.3" y="278.2">PLANO:</text>
<text x="363.4" y="276.2">SITUACIÓN: AEROPUERTO DE MÁLAGA - COSTA DEL SOL</text>
<text x="399.8" y="281.8">N. HOJA:</text>
<text x="405" y="279.7">0507</text>
<text x="329.9" y="283.7">Aprobado por:</text>
<text x="330" y="285.7">EUGENIO A. DEL CID GARRIDO</text>
<text x="330.1" y="287.5">ARCHIVO:</text>
<text x="367.6" y="286.6">(PASILLO SUR GALERÍA INSTALACIONES)</text>
<text x="377.1" y="284.1">CUADRO C3</text>
<text x="399.8" y="285.5">ESCALA:</text>
<text x="400.4" y="287.1">A1:</text>
<text x="404.8" y="283.4">08/17</text>
<text x="405.4" y="287.1">S/E</text>
<text x="400.4" y="288.9">A3:</text>
<text x="405.4" y="288.8">S/E</text>
</g>
<text font-size="1.2" x="399.8" y="278.1">N. PLANO:</text>
<text font-size="1.1" x="336.6" y="288.4">0507 Electricidad. Esquemas unifilares</text>
<text font-size=".9" x="267.8" y="249.1">M‐0‐A</text>
</svg>
